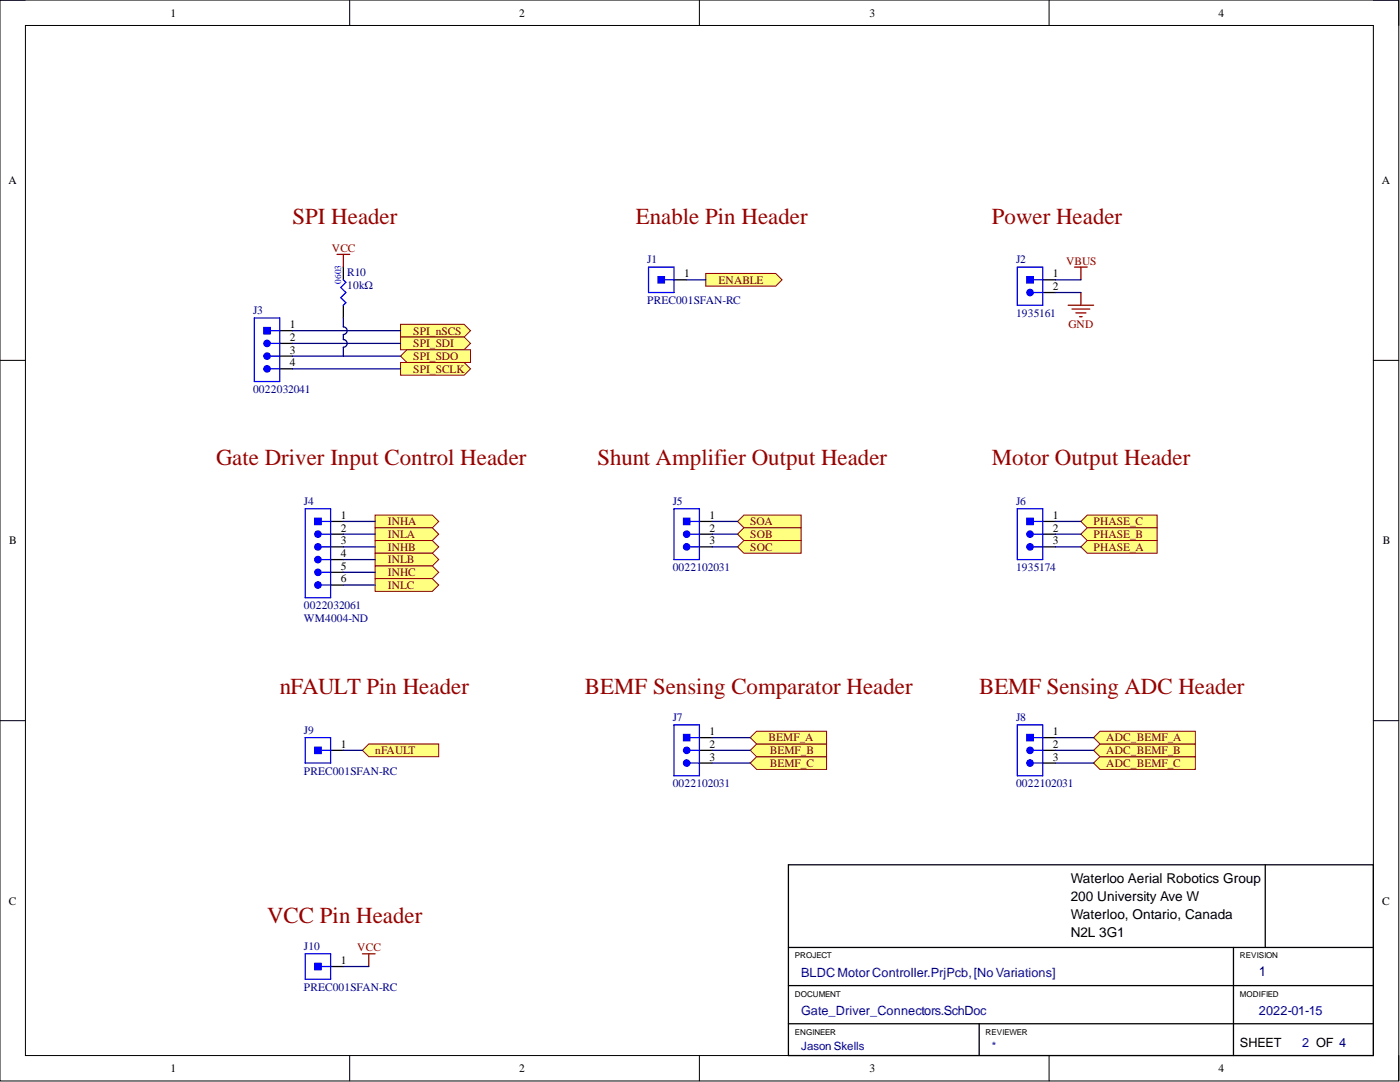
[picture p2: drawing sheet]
<svg xmlns="http://www.w3.org/2000/svg" width="279mm" height="216mm" viewBox="0 0 279 216" stroke-linecap="round" stroke-linejoin="round" font-family="sans-serif">
<g fill="none" stroke="#000" stroke-width=".2">
<path d="M0 0h279.2v215.7h-279.2zM0 0h5.1M5.1 5.1h269v205.5h-269zM69.8 0v5.1M139.6 0v5.1M209.4 0v5.1M274.1 0h5.1v5.1M0 71.9h5.1M274.1 71.9h5.1M0 143.8h5.1M274.1 143.8h5.1M69.8 210.6v5.1"/>
<path d="M139.6 210.6v5.1M209.4 210.6v5.1M279.2 210.6v5.1"/>
</g>
<path d="M55.8 66h2.6M55.8 68.5h2.6M157.3 172.6h116.8v38h-116.8zM252.5 172.6v16.5M157.3 196.7h116.8M157.3 189.1h116.8M246.2 189.1v21.5M157.3 204.3h116.8M195.4 204.3v6.3" fill="none" stroke="#000" stroke-width=".25"/>
<path d="M54.1 68.5h1.7" fill="none" stroke="#00f" stroke-width=".25"/>
<circle cx="53.3" cy="68.5" r=".64" fill="#00f"/>
<g fill="none" stroke="#00f" stroke-width=".25">
<path d="M54.1 66h1.7"/>
<circle cx="53.3" cy="68.5" r=".64"/>
</g>
<path d="M52.7 65.4h1.2v1.2h-1.2z" fill-rule="evenodd" fill="#00f"/>
<path d="M50.8 63.4h5v12.7h-5zM52.7 65.4h1.2v1.2h-1.2zM54.1 71.1h1.7" fill="none" stroke="#00f" stroke-width=".25"/>
<path d="M55.8 71.1h2.6" fill="none" stroke="#000" stroke-width=".25"/>
<circle cx="53.3" cy="71.1" r=".64" fill="#00f"/>
<g fill="none" stroke="#00f" stroke-width=".25">
<path d="M54.1 73.6h1.7"/>
<circle cx="53.3" cy="71.1" r=".64"/>
</g>
<path d="M55.8 73.6h2.6" fill="none" stroke="#000" stroke-width=".25"/>
<circle cx="53.3" cy="73.6" r=".64" fill="#00f"/>
<circle cx="53.3" cy="73.6" r=".64" fill="none" stroke="#00f" stroke-width=".25"/>
<path d="M79.9 64.7h12.7l1.3 1.3-1.3 1.3h-12.7z" fill-rule="evenodd" fill="#ffff80"/>
<path d="M79.9 64.7h12.7l1.3 1.3-1.3 1.3h-12.7z" fill="none" stroke="#800000" stroke-width=".2"/>
<path d="M79.9 67.3h12.7l1.3 1.2-1.3 1.3h-12.7z" fill-rule="evenodd" fill="#ffff80"/>
<path d="M79.9 67.3h12.7l1.3 1.2-1.3 1.3h-12.7z" fill="none" stroke="#800000" stroke-width=".2"/>
<path d="M79.9 71.1l1.3-1.3h12.7v2.5h-12.7z" fill-rule="evenodd" fill="#ffff80"/>
<path d="M79.9 71.1l1.3-1.3h12.7v2.5h-12.7z" fill="none" stroke="#800000" stroke-width=".2"/>
<path d="M79.9 72.3h12.7l1.3 1.3-1.3 1.3h-12.7z" fill-rule="evenodd" fill="#ffff80"/>
<path d="M79.9 72.3h12.7l1.3 1.3-1.3 1.3h-12.7z" fill="none" stroke="#800000" stroke-width=".2"/>
<path d="M139.6 104h2.5M139.6 106.6h2.5" fill="none" stroke="#000" stroke-width=".25"/>
<path d="M137.8 106.6h1.8" fill="none" stroke="#00f" stroke-width=".25"/>
<circle cx="137" cy="106.6" r=".64" fill="#00f"/>
<g fill="none" stroke="#00f" stroke-width=".25">
<path d="M137.8 104h1.8"/>
<circle cx="137" cy="106.6" r=".64"/>
</g>
<path d="M136.4 103.4h1.3v1.3h-1.3z" fill-rule="evenodd" fill="#00f"/>
<path d="M134.5 101.5h5.1v10.2h-5.1zM136.4 103.4h1.3v1.3h-1.3zM137.8 109.1h1.8" fill="none" stroke="#00f" stroke-width=".25"/>
<path d="M139.6 109.1h2.5" fill="none" stroke="#000" stroke-width=".25"/>
<circle cx="137" cy="109.1" r=".64" fill="#00f"/>
<g fill="none" stroke="#00f" stroke-width=".25">
<path d="M64.2 106.6h1.8"/>
<circle cx="137" cy="109.1" r=".64"/>
</g>
<path d="M66 104h2.5M66 106.6h2.5" fill="none" stroke="#000" stroke-width=".25"/>
<circle cx="63.4" cy="106.6" r=".64" fill="#00f"/>
<g fill="none" stroke="#00f" stroke-width=".25">
<path d="M64.2 104h1.8"/>
<circle cx="63.4" cy="106.6" r=".64"/>
</g>
<path d="M62.8 103.4h1.3v1.3h-1.3z" fill-rule="evenodd" fill="#00f"/>
<path d="M60.9 101.5h5.1v17.8h-5.1zM62.8 103.4h1.3v1.3h-1.3zM64.2 109.1h1.8" fill="none" stroke="#00f" stroke-width=".25"/>
<path d="M66 109.1h2.5" fill="none" stroke="#000" stroke-width=".25"/>
<circle cx="63.4" cy="109.1" r=".64" fill="#00f"/>
<g fill="none" stroke="#00f" stroke-width=".25">
<path d="M64.2 111.7h1.8"/>
<circle cx="63.4" cy="109.1" r=".64"/>
</g>
<path d="M66 111.7h2.5" fill="none" stroke="#000" stroke-width=".25"/>
<circle cx="63.4" cy="111.7" r=".64" fill="#00f"/>
<circle cx="63.4" cy="111.7" r=".64" fill="none" stroke="#00f" stroke-width=".25"/>
<path d="M66 114.2h2.5M66 116.7h2.5" fill="none" stroke="#000" stroke-width=".25"/>
<circle cx="63.4" cy="114.2" r=".64" fill="#00f"/>
<circle cx="63.4" cy="114.2" r=".64" fill="none" stroke="#00f" stroke-width=".25"/>
<circle cx="63.4" cy="116.7" r=".64" fill="#00f"/>
<g fill="none" stroke="#00f" stroke-width=".25">
<path d="M64.2 114.2h1.8M64.2 116.7h1.8"/>
<circle cx="63.4" cy="116.7" r=".64"/>
</g>
<path d="M147.2 104l1.3-1.2h11.4v2.5h-11.4z" fill-rule="evenodd" fill="#ffff80"/>
<path d="M147.2 104l1.3-1.2h11.4v2.5h-11.4z" fill="none" stroke="#800000" stroke-width=".2"/>
<path d="M147.2 106.6l1.3-1.3h11.4v2.6h-11.4z" fill-rule="evenodd" fill="#ffff80"/>
<path d="M147.2 106.6l1.3-1.3h11.4v2.6h-11.4z" fill="none" stroke="#800000" stroke-width=".2"/>
<path d="M147.2 109.1l1.3-1.2h11.4v2.5h-11.4z" fill-rule="evenodd" fill="#ffff80"/>
<path d="M147.2 109.1l1.3-1.2h11.4v2.5h-11.4z" fill="none" stroke="#800000" stroke-width=".2"/>
<path d="M74.9 102.8h11.4l1.3 1.2-1.3 1.3h-11.4z" fill-rule="evenodd" fill="#ffff80"/>
<path d="M74.9 102.8h11.4l1.3 1.2-1.3 1.3h-11.4z" fill="none" stroke="#800000" stroke-width=".2"/>
<path d="M74.9 105.3h11.4l1.3 1.3-1.3 1.3h-11.4z" fill-rule="evenodd" fill="#ffff80"/>
<path d="M74.9 105.3h11.4l1.3 1.3-1.3 1.3h-11.4z" fill="none" stroke="#800000" stroke-width=".2"/>
<path d="M74.9 107.9h11.4l1.3 1.2-1.3 1.3h-11.4z" fill-rule="evenodd" fill="#ffff80"/>
<path d="M74.9 107.9h11.4l1.3 1.2-1.3 1.3h-11.4z" fill="none" stroke="#800000" stroke-width=".2"/>
<path d="M74.9 110.4h11.4l1.3 1.3-1.3 1.2h-11.4z" fill-rule="evenodd" fill="#ffff80"/>
<path d="M74.9 110.4h11.4l1.3 1.3-1.3 1.2h-11.4z" fill="none" stroke="#800000" stroke-width=".2"/>
<path d="M74.9 112.9h11.4l1.3 1.3-1.3 1.3h-11.4z" fill-rule="evenodd" fill="#ffff80"/>
<path d="M74.9 112.9h11.4l1.3 1.3-1.3 1.3h-11.4z" fill="none" stroke="#800000" stroke-width=".2"/>
<path d="M74.9 115.5h11.4l1.3 1.2-1.3 1.3h-11.4z" fill-rule="evenodd" fill="#ffff80"/>
<path d="M74.9 115.5h11.4l1.3 1.2-1.3 1.3h-11.4z" fill="none" stroke="#800000" stroke-width=".2"/>
<path d="M134.5 55.8h2.5" fill="none" stroke="#000" stroke-width=".25"/>
<path d="M132.7 55.8h1.8" fill="none" stroke="#00f" stroke-width=".25"/>
<path d="M131.3 55.2h1.3v1.3h-1.3z" fill-rule="evenodd" fill="#00f"/>
<path d="M129.4 53.3h5.1v5.1h-5.1zM131.3 55.2h1.3v1.3h-1.3z" fill="none" stroke="#00f" stroke-width=".25"/>
<path d="M140.8 54.6h14l1.3 1.2-1.3 1.3h-14z" fill-rule="evenodd" fill="#ffff80"/>
<path d="M140.8 54.6h14l1.3 1.2-1.3 1.3h-14z" fill="none" stroke="#800000" stroke-width=".2"/>
<path d="M208.1 104h2.5M208.1 106.6h2.5" fill="none" stroke="#000" stroke-width=".25"/>
<path d="M206.3 106.6h1.8" fill="none" stroke="#00f" stroke-width=".25"/>
<circle cx="205.6" cy="106.6" r=".64" fill="#00f"/>
<g fill="none" stroke="#00f" stroke-width=".25">
<path d="M206.3 104h1.8"/>
<circle cx="205.6" cy="106.6" r=".64"/>
</g>
<path d="M204.9 103.4h1.3v1.3h-1.3z" fill-rule="evenodd" fill="#00f"/>
<path d="M203 101.5h5.1v10.2h-5.1zM204.9 103.4h1.3v1.3h-1.3zM206.3 109.1h1.8" fill="none" stroke="#00f" stroke-width=".25"/>
<path d="M208.1 109.1h2.5" fill="none" stroke="#000" stroke-width=".25"/>
<circle cx="205.6" cy="109.1" r=".64" fill="#00f"/>
<circle cx="205.6" cy="109.1" r=".64" fill="none" stroke="#00f" stroke-width=".25"/>
<path d="M215.7 104l1.3-1.2h13.9v2.5h-13.9z" fill-rule="evenodd" fill="#ffff80"/>
<path d="M215.7 104l1.3-1.2h13.9v2.5h-13.9z" fill="none" stroke="#800000" stroke-width=".2"/>
<path d="M215.7 106.6l1.3-1.3h13.9v2.6h-13.9z" fill-rule="evenodd" fill="#ffff80"/>
<path d="M215.7 106.6l1.3-1.3h13.9v2.6h-13.9z" fill="none" stroke="#800000" stroke-width=".2"/>
<path d="M215.7 109.1l1.3-1.2h13.9v2.5h-13.9z" fill-rule="evenodd" fill="#ffff80"/>
<path d="M215.7 109.1l1.3-1.2h13.9v2.5h-13.9z" fill="none" stroke="#800000" stroke-width=".2"/>
<path d="M208.1 55.8h2.5M208.1 58.4h2.5" fill="none" stroke="#000" stroke-width=".25"/>
<path d="M206.3 58.4h1.8" fill="none" stroke="#00f" stroke-width=".25"/>
<circle cx="205.6" cy="58.4" r=".64" fill="#00f"/>
<g fill="none" stroke="#00f" stroke-width=".25">
<path d="M206.3 55.8h1.8"/>
<circle cx="205.6" cy="58.4" r=".64"/>
</g>
<path d="M204.9 55.2h1.3v1.3h-1.3z" fill-rule="evenodd" fill="#00f"/>
<path d="M68.5 55.8l.5 .5-1 1.1 1 1-1 1 1 1-.5 .5M203 53.3h5.1v7.6h-5.1zM204.9 55.2h1.3v1.3h-1.3zM64.2 149.7h1.8" fill="none" stroke="#00f" stroke-width=".25"/>
<path d="M67.3 50.8h2.5M68.5 50.8v2.5M214.4 53.3h2.6M215.7 53.3v2.5M215.7 58.4v2.5M213.2 60.9h5.1M213.9 61.7h3.6M214.7 62.4h2M215.5 63.2h.5" fill="none" stroke="#800000" stroke-width=".25"/>
<path d="M68.5 53.3v2.5M68.5 60.9v2.5M66 149.7h2.5" fill="none" stroke="#000" stroke-width=".25"/>
<path d="M62.8 149.1h1.3v1.3h-1.3z" fill-rule="evenodd" fill="#00f"/>
<path d="M60.9 147.2h5.1v5.1h-5.1zM62.8 149.1h1.3v1.3h-1.3z" fill="none" stroke="#00f" stroke-width=".25"/>
<path d="M72.3 149.7l1.3-1.2h14v2.5h-14z" fill-rule="evenodd" fill="#ffff80"/>
<path d="M72.3 149.7l1.3-1.2h14v2.5h-14z" fill="none" stroke="#800000" stroke-width=".2"/>
<path d="M139.6 147.2h2.5M139.6 149.7h2.5" fill="none" stroke="#000" stroke-width=".25"/>
<path d="M137.8 149.7h1.8" fill="none" stroke="#00f" stroke-width=".25"/>
<circle cx="137" cy="149.7" r=".64" fill="#00f"/>
<g fill="none" stroke="#00f" stroke-width=".25">
<path d="M137.8 147.2h1.8"/>
<circle cx="137" cy="149.7" r=".64"/>
</g>
<path d="M136.4 146.6h1.3v1.2h-1.3z" fill-rule="evenodd" fill="#00f"/>
<path d="M134.5 144.6h5.1v10.2h-5.1zM136.4 146.6h1.3v1.2h-1.3zM137.8 152.3h1.8" fill="none" stroke="#00f" stroke-width=".25"/>
<path d="M139.6 152.3h2.5" fill="none" stroke="#000" stroke-width=".25"/>
<circle cx="137" cy="152.3" r=".64" fill="#00f"/>
<circle cx="137" cy="152.3" r=".64" fill="none" stroke="#00f" stroke-width=".25"/>
<path d="M149.7 152.3l1.3-1.3h14v2.5h-14z" fill-rule="evenodd" fill="#ffff80"/>
<path d="M149.7 152.3l1.3-1.3h14v2.5h-14z" fill="none" stroke="#800000" stroke-width=".2"/>
<path d="M149.7 149.7l1.3-1.2h14v2.5h-14z" fill-rule="evenodd" fill="#ffff80"/>
<path d="M149.7 149.7l1.3-1.2h14v2.5h-14z" fill="none" stroke="#800000" stroke-width=".2"/>
<path d="M149.7 147.2l1.3-1.3h14v2.6h-14z" fill-rule="evenodd" fill="#ffff80"/>
<path d="M149.7 147.2l1.3-1.3h14v2.6h-14z" fill="none" stroke="#800000" stroke-width=".2"/>
<path d="M208.1 147.2h2.5M208.1 149.7h2.5" fill="none" stroke="#000" stroke-width=".25"/>
<path d="M206.3 149.7h1.8" fill="none" stroke="#00f" stroke-width=".25"/>
<circle cx="205.6" cy="149.7" r=".64" fill="#00f"/>
<g fill="none" stroke="#00f" stroke-width=".25">
<path d="M206.3 147.2h1.8"/>
<circle cx="205.6" cy="149.7" r=".64"/>
</g>
<path d="M204.9 146.6h1.3v1.2h-1.3z" fill-rule="evenodd" fill="#00f"/>
<path d="M203 144.6h5.1v10.2h-5.1zM204.9 146.6h1.3v1.2h-1.3zM206.3 152.3h1.8" fill="none" stroke="#00f" stroke-width=".25"/>
<path d="M208.1 152.3h2.5" fill="none" stroke="#000" stroke-width=".25"/>
<circle cx="205.6" cy="152.3" r=".64" fill="#00f"/>
<circle cx="205.6" cy="152.3" r=".64" fill="none" stroke="#00f" stroke-width=".25"/>
<path d="M218.3 152.3l1.2-1.3h19.1v2.5h-19.1z" fill-rule="evenodd" fill="#ffff80"/>
<path d="M218.3 152.3l1.2-1.3h19.1v2.5h-19.1z" fill="none" stroke="#800000" stroke-width=".2"/>
<path d="M218.3 149.7l1.2-1.2h19.1v2.5h-19.1z" fill-rule="evenodd" fill="#ffff80"/>
<path d="M218.3 149.7l1.2-1.2h19.1v2.5h-19.1z" fill="none" stroke="#800000" stroke-width=".2"/>
<path d="M218.3 147.2l1.2-1.3h19.1v2.6h-19.1z" fill-rule="evenodd" fill="#ffff80"/>
<path d="M218.3 147.2l1.2-1.3h19.1v2.6h-19.1z" fill="none" stroke="#800000" stroke-width=".2"/>
<path d="M66 192.9h2.5" fill="none" stroke="#000" stroke-width=".25"/>
<path d="M64.2 192.9h1.8" fill="none" stroke="#00f" stroke-width=".25"/>
<path d="M62.8 192.2h1.3v1.3h-1.3z" fill-rule="evenodd" fill="#00f"/>
<path d="M60.9 190.3h5.1v5.1h-5.1zM62.8 192.2h1.3v1.3h-1.3z" fill="none" stroke="#00f" stroke-width=".25"/>
<path d="M72.3 190.3h2.6M73.6 190.3v2.6" fill="none" stroke="#800000" stroke-width=".25"/>
<g fill="none" stroke="#000080" stroke-width=".25">
<path d="M137 55.8h3.8M210.6 55.8h5.1M210.6 58.4h5.1M58.4 71.1h21.5M58.4 66h21.5M58.4 68.5h21.5M58.4 73.6h21.5M68.5 63.4v1.8a.76 .76 0 0 1 .8 .8 .76 .76 0 0 1-.8 .7v1.1a.76 .76 0 0 1 .8 .7 .76 .76 0 0 1-.8 .8v1.8M68.5 104h6.4M68.5 106.6h6.4M68.5 109.1h6.4M68.5 111.7h6.4"/>
<path d="M68.5 114.2h6.4M68.5 116.7h6.4M142.1 104h5.1M142.1 106.6h5.1M142.1 109.1h5.1M210.6 104h5.1M210.6 106.6h5.1M210.6 109.1h5.1M68.5 149.7h3.8M142.1 149.7h7.6M142.1 147.2h7.6M142.1 152.3h7.6"/>
<path d="M210.6 149.7h7.7M210.6 147.2h7.7M210.6 152.3h7.7M68.5 192.9h5.1"/>
</g>
<g font-size="4.6" fill="#980000">
<text x="58.4" y="44.7">SPI Header</text>
<text x="126.9" y="44.7">Enable Pin Header</text>
<text x="197.9" y="44.7">Power Header</text>
<text x="43.1" y="92.9">Gate Driver Input Control Header</text>
<text x="119.3" y="92.9">Shunt Amplifier Output Header</text>
<text x="197.9" y="92.9">Motor Output Header</text>
<text x="55.8" y="138.6">nFAULT Pin Header</text>
<text x="116.7" y="138.6">BEMF Sensing Comparator Header</text>
<text x="195.4" y="138.6">BEMF Sensing ADC Header</text>
<text x="53.3" y="184.2">VCC Pin Header</text>
</g>
<g font-size="2.7">
<text x="213.7" y="176.3">Waterloo Aerial Robotics Group</text>
<text x="213.7" y="179.8">200 University Ave W</text>
<text x="213.7" y="183.4">Waterloo, Ontario, Canada</text>
<text x="213.7" y="186.9">N2L 3G1</text>
</g>
<text font-size="2.7" fill="#000080" x="251.2" y="194.8">1</text>
<g font-size="2.5" fill="#11037f">
<text x="159.9" y="194.9">BLDC MotorController.PrjPcb,[No Variations]</text>
<text x="159.9" y="202.5">Gate_Driver_Connectors.SchDoc</text>
</g>
<g font-size="2.5" fill="#000080">
<text x="251.2" y="202.5">2022-01-15</text>
<text x="259.9" y="208.8">2 OF 4</text>
</g>
<text font-size="2.5" x="247.4" y="208.8">SHEET</text>
<g font-size="2.3">
<text x="34" y="3.3">1</text>
<text x="103.6" y="3.3">2</text>
<text x="173.5" y="3.3">3</text>
<text x="243.2" y="3.3">4</text>
<text x="1.7" y="36.7">A</text>
<text x="275.8" y="36.7">A</text>
<text x="136.5" y="55.3">1</text>
<text x="210.1" y="55.3">1</text>
<text x="210.1" y="57.9">2</text>
<text x="57.9" y="65.5">1</text>
<text x="57.9" y="68">2</text>
<text x="57.9" y="70.6">3</text>
<text x="57.9" y="73.1">4</text>
<text x="68" y="103.5">1</text>
<text x="68" y="106.1">2</text>
<text x="141.6" y="103.5">1</text>
<text x="141.6" y="106.1">2</text>
<text x="210.1" y="103.5">1</text>
<text x="210.1" y="106.1">2</text>
<text x="1.9" y="108.6">B</text>
<text x="68" y="108.6">3</text>
<text x="68" y="111.2">4</text>
<text x="68" y="113.7">5</text>
<text x="141.6" y="108.6">3</text>
<text x="210.1" y="108.6">3</text>
<text x="275.9" y="108.6">B</text>
<text x="68" y="116.2">6</text>
<text x="68" y="149.2">1</text>
<text x="141.6" y="146.7">1</text>
<text x="141.6" y="149.2">2</text>
<text x="210.1" y="146.7">1</text>
<text x="210.1" y="149.2">2</text>
<text x="141.6" y="151.8">3</text>
<text x="210.1" y="151.8">3</text>
<text x="1.8" y="180.5">C</text>
<text x="275.9" y="180.5">C</text>
<text x="68" y="192.4">1</text>
<text x="34" y="213.9">1</text>
<text x="103.6" y="213.9">2</text>
<text x="173.5" y="213.9">3</text>
<text x="243.2" y="213.9">4</text>
</g>
<g font-size="2.3" fill="#800000">
<text x="66.2" y="50.3">VCC</text>
<text x="212.8" y="52.8">VBUS</text>
<text x="143.4" y="56.6">ENABLE</text>
<text x="213.3" y="65.5">GND</text>
<text x="82.5" y="66.7">SPI_nSCS</text>
<text x="82.5" y="69.3">SPI_SDI</text>
<text x="82.5" y="71.8">SPI_SDO</text>
<text x="82.5" y="74.4">SPI_SCLK</text>
<text x="77.4" y="104.8">INHA</text>
<text x="77.4" y="107.3">INLA</text>
<text x="149.7" y="104.8">SOA</text>
<text x="149.7" y="107.3">SOB</text>
<text x="218.3" y="104.8">PHASE_C</text>
<text x="218.3" y="107.3">PHASE_B</text>
<text x="77.4" y="109.9">INHB</text>
<text x="77.4" y="112.4">INLB</text>
<text x="149.7" y="109.9">SOC</text>
<text x="218.3" y="109.9">PHASE_A</text>
<text x="77.4" y="115">INHC</text>
<text x="77.4" y="117.5">INLC</text>
<text x="153.4" y="147.9">BEMF_A</text>
<text x="220.8" y="147.9">ADC_BEMF_A</text>
<text x="74.9" y="150.5">nFAULT</text>
<text x="153.6" y="153">BEMF_C</text>
<text x="153.6" y="150.5">BEMF_B</text>
<text x="220.8" y="153">ADC_BEMF_C</text>
<text x="220.8" y="150.5">ADC_BEMF_B</text>
<text x="71.3" y="189.8">VCC</text>
</g>
<g font-size="2.3" fill="#000080">
<text x="129.2" y="52.5">J1</text>
<text x="202.8" y="52.5">J2</text>
<text x="69.3" y="57.7">10kΩ</text>
<text x="69.3" y="55.2">R10</text>
<text x="50.5" y="62.7">J3</text>
<text x="129.2" y="60.7">PREC001SFAN-RC</text>
<text x="202.8" y="63.2">1935161</text>
<text x="50.5" y="78.4">0022032041</text>
<text x="60.7" y="100.7">J4</text>
<text x="134.2" y="100.7">J5</text>
<text x="202.8" y="100.7">J6</text>
<text x="134.2" y="113.9">0022102031</text>
<text x="202.8" y="113.9">1935174</text>
<text x="60.7" y="121.6">0022032061</text>
<text x="60.7" y="124.1">WM4004-ND</text>
<text x="134.2" y="143.9">J7</text>
<text x="202.8" y="143.9">J8</text>
<text x="60.7" y="146.4">J9</text>
<text x="60.7" y="154.5">PREC001SFAN-RC</text>
<text x="134.2" y="157.1">0022102031</text>
<text x="202.8" y="157.1">0022102031</text>
<text x="60.7" y="189.6">J10</text>
<text x="60.7" y="197.7">PREC001SFAN-RC</text>
<text x="159.9" y="209.5">Jason Skells</text>
<text x="197.9" y="209.5">*</text>
</g>
<text font-size="1.9" fill="#00f" x="68.1" y="56.6" transform="rotate(-90 68.1 56.6)">0603</text>
<g font-size="1.6">
<text x="158.6" y="191.3">PROJECT</text>
<text x="247.4" y="191.3">REVISION</text>
<text x="158.6" y="198.9">DOCUMENT</text>
<text x="247.4" y="198.9">MODIFIED</text>
<text x="158.6" y="206.5">ENGINEER</text>
<text x="196.7" y="206.5">REVIEWER</text>
</g>
</svg>
